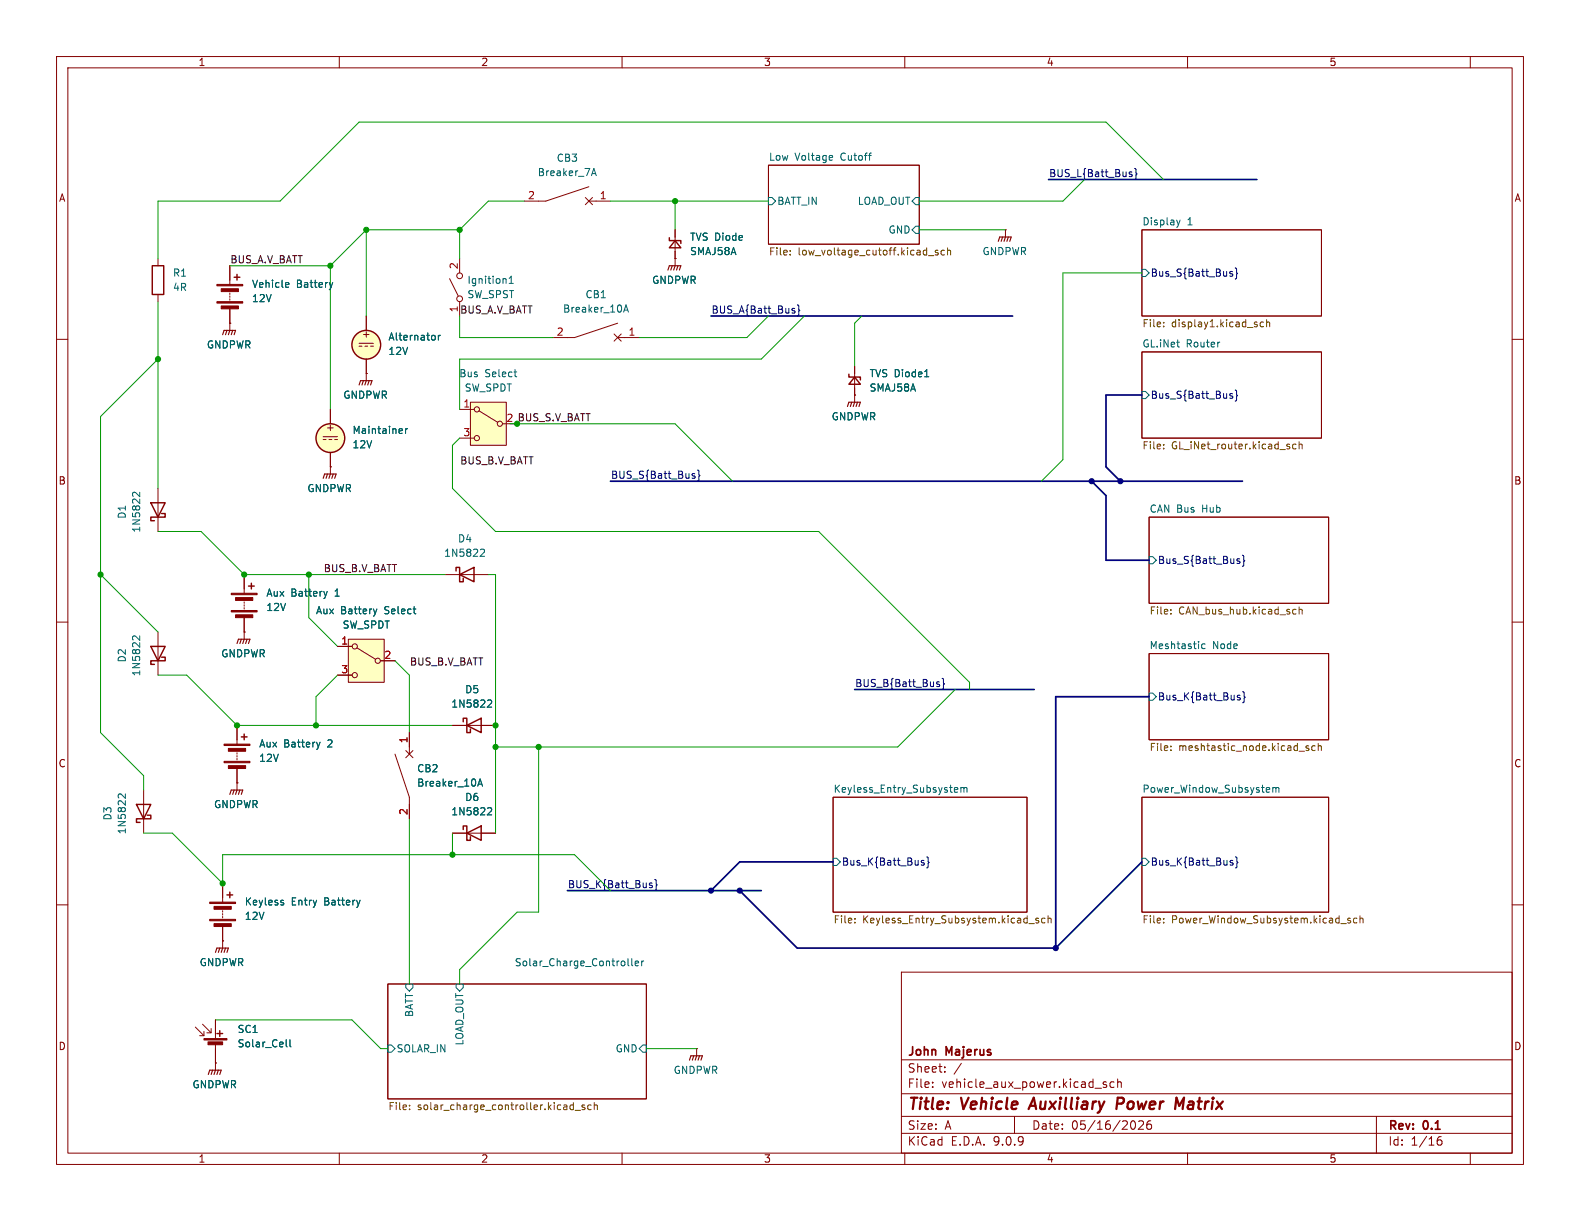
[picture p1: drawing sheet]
<svg xmlns="http://www.w3.org/2000/svg" width="279mm" height="216mm" viewBox="0 0 279 216" stroke-linecap="round" stroke-linejoin="round" font-family="sans-serif">
<g fill="none" stroke="#840000" stroke-width=".18">
<path d="M10 10h259.4v195.9h-259.4zM12 12h255.4v191.9h-255.4zM60 10v2M110 10v2M160 10v2M210 10v2M260 10v2M103.5 34.9l1.3 1.3M104.1 33l-7.6 2.6h-3.8M104.1 35.6h3.8M104.8 34.9l-1.3 1.3M135.9 29.2h26.7v14h-26.7z"/>
<path d="M177.8 40.6h.1M177.8 40.6v1.3M201.9 40.6h31.8v15.3h-31.8zM10 60h2M201.9 62.2h31.8v15.3h-31.8zM267.4 60h2M203.2 91.4h31.7v15.3h-31.7zM10 110h2M78.7 101.6h7.7M203.2 115.6h31.7v15.2h-31.7zM267.4 110h2M25.4 139.7v7.6"/>
<path d="M80 128.3h7.6M147.3 141h34.3v20.3h-34.3zM201.9 141h33v20.3h-33zM10 160h2M39.4 166.4h.1M39.4 166.4v1.2M68.6 174h45.7v20.3h-45.7zM159.4 171.9h108v32h-108zM267.4 160h2M34.5 181.6l1.6 1.5M35.8 181.1l1.5 1.5M36.1 182.4v.7h-.8"/>
<path d="M37.3 181.9v.7h-.7M38.1 188h.1M38.1 180.3v3.3M38.1 184.7v4.5M159.4 197.4h108M159.4 193.4h108M159.4 187.4h108M164.9 192.1v.2M164.9 191.4v.1M167.1 189.4v.2M167.1 188.7v.1M170 188l-1.3 1.9"/>
<path d="M179.4 197.4v3M195.6 191.4l-.3-.1-.2 .2v.2l.5 .2v.3h-.5M197 191.4l-.4-.1-.3 .3v.4l.1 .2h.6M197.6 191.4l.3-.1 .3 .1 .1 .9M197.6 190.8v1.5M200.4 198.2a.94 .94 0 0 1 0 1.5M201.4 198.3l.5-.1 .2 .1 .1 .3-.9 1.1h.9M203.5 198.2a.59 .59 0 0 0-.7 .6v.6l.1 .2 .5 .1 .2-.2v-.5l-.1-.2h-.4l-.3 .2M243.4 197.4v6.5M60 203.9v2M110 203.9v2M159.4 200.4h108"/>
<path d="M160 203.9v2M210 203.9v2M254.1 201.8l.3-.2h.5l.1 .2v.4l-.3 .3-.4-.1-.2-.2M254.9 201a.59 .59 0 0 0-.8 .6M260 203.9v2"/>
</g>
<path d="M182.8 194.1l-.9 2M198.4 194.1h-.7l-.3 2M198.5 195.1l-1 .1M208.5 195.5l.9-1.4-.3 2" fill="none" stroke="#840000" stroke-width=".4"/>
<g fill="none" stroke="#000084" stroke-width=".18">
<path d="M217.5 48.2l.5 .4-.2 .2h-.3M217.9 48.1l-.3-.1-.1 .2M218.4 47.4l.3 .2v.6l.2 .2-.2 .1v.6l-.3 .2M217.5 69.8l.5 .4-.2 .2h-.3M217.9 69.6h-.3l-.1 .2M218.4 69l.3 .2v.6l.2 .1-.2 .2v.6l-.3 .2M218.7 99l.6 .4-.2 .2h-.4M219.2 98.9l-.3-.1-.2 .2M219.7 98.2l.2 .2v.6l.2 .2-.2 .1v.6l-.2 .2M219.3 123l-.3-.1-.2 .2 .1 .2 .4 .1v.3h-.5M219.8 122.3l.2 .2v.6l.2 .2-.2 .2v.6l-.2 .2M163.4 152.2l-.3-.1-.2 .2 .1 .2 .4 .1v.3h-.5"/>
<path d="M163.9 151.5l.2 .2v.6l.2 .2-.2 .2v.6l-.2 .2M218 152.2l-.3-.1-.2 .2 .1 .2 .4 .1v.3h-.5M218.5 151.5l.2 .2v.6l.2 .2-.2 .2v.6l-.2 .2"/>
</g>
<g fill="none" stroke="#006464" stroke-width=".18">
<path d="M104.6 31.1l.4-1.3 .4 1.3M104.7 30.7h.6M135.9 34.9h.6l.7 .7-.7 .6h-.6zM147.1 27.5l.1 .3-.6 .1M147.2 28.3h-.1M153.6 27.5h.5M154 27.1h.1M161.9 34.9h.7v1.3h-.7l-.6-.6zM208.1 38.9l.3 .9M208.4 39.8l-.1 .3M208.7 38.9l-.3 .9M161.9 40h.7v1.3h-.7l-.6-.7z"/>
<path d="M201.9 47.6h.7l.6 .7-.6 .6h-.7zM201.9 69.2h.7l.6 .7-.6 .6h-.7zM208.1 60.5h.5M208.4 61.4h.2M215.6 60.5h.1M85.1 97.1l.5 .1 .1 .3-.8 .9h.8M203.2 98.4h.6l.7 .7-.7 .6h-.6zM213.1 113.9l-.4-.1-.2 .3 .1 .5h.5M86.4 123.8h.4l.1 .3-.7 .9h.7M168.8 139.3l.4-.1 .2 .4-.6 .1M169.9 139.4l.4-.2 .2 .2M169.9 139.2v.9"/>
<path d="M170.5 139.4l.1-.2 .3 .1 .1 .8M170.5 139.4v.7M203.2 122.6h.6l.7 .6-.7 .6h-.6zM224.3 139.2l.2 .4-.6 .1M225.1 139.4l.3-.2 .2 .2M225.1 139.2v.9M225.6 139.4l.2-.2 .3 .1 .1 .8M225.6 139.4v.7M22.2 140.4v.8l-.9-.8-.3 .1-.1 .4M147.3 151.8h.7l.6 .6-.6 .6h-.7zM168.8 140h.5M201.9 151.8h.7l.6 .6-.6 .6h-.7z"/>
<path d="M224.5 140l-.2 .1M71.8 174h1.2v.6l-.6 .7-.6-.7zM80.6 174h1.3v.6l-.6 .7-.7-.7zM111.1 170.7l.1 .1M111.7 169.5v1.1l.2 .2M112.3 170.4l.6-.2v-.2l-.4-.1-.2 .2 .1 .6h.5M113.5 169.9v.9M113.8 169.9l-.3 .3M50.6 183.8v1.1l.2 .2M51.3 183.8v1.1l.2 .2M68.6 184.8h.6l.6 .6-.6 .7h-.6zM113.7 184.8h.6v1.3h-.6l-.7-.7z"/>
</g>
<g fill="none" stroke="#725600" stroke-width=".18">
<path d="M139.7 45v.1M139.7 44.3v.1M164.2 45.2h.9M165.9 44.3l-.3-.1-.2 .2v.2l.5 .1v.3h-.5M167 44.3l-.3-.1-.3 .3 .1 .5h.5M167.6 44.4l.1-.2 .3 .1 .1 .8M167.6 43.8v1.3M205.8 57.7v.1M205.8 57v.1M223.4 57l-.3-.1-.3 .3 .2 .5h.4M224 57.1l.2-.2 .3 .1v.8M224 56.5v1.3"/>
<path d="M205.8 78.6v.1M205.8 79.3v.1M229.2 78.6l-.4-.1-.2 .3 .1 .5h.5M229.7 78.7l.2-.2 .3 .1 .1 .8M229.7 78.1v1.3M207 107.8v.1M207 108.5v.1M228.7 108.5h.5M228.7 107.8h.5M229.7 107.3v1.3M229.7 107.9l.2-.2 .3 .1 .1 .8M207 132.6v.1"/>
<path d="M207 131.9v.2M229.7 132.8h1M231.4 131.9h-.3l-.2 .2 .1 .1 .4 .2v.3h-.5M232.6 131.9h-.4l-.2 .2 .1 .6h.5M233.1 132l.2-.1h.3l.1 .8M233.1 131.4v1.3M151.2 163.1v.1M151.2 162.4v.1M182 163.3h.9M183.6 162.4h-.3l-.1 .1v.2l.4 .1v.3h-.4M184.8 162.4h-.4l-.2 .2 .1 .5h.5M185.3 162.5l.2-.1h.3l.1 .8"/>
<path d="M185.3 161.9v1.3M205.8 162.4v.1M205.8 163.1v.1M237.1 163.3h1M238.8 162.4h-.3l-.2 .1 .1 .2 .4 .1v.3h-.5M239.9 162.4h-.3l-.3 .2 .2 .5h.4M240.5 162.5l.2-.1h.3v.8M240.5 161.9v1.3M72.4 196.1v.1M72.4 195.4v.2M101 195.4h.4M101.4 194.9v1.3"/>
<path d="M101.4 196.2h-.4M101.7 196.3h1M103.4 195.4h-.3l-.2 .2 .1 .1 .4 .2v.3h-.5M104.5 195.4h-.3l-.3 .2 .2 .6h.4M105.1 195.5l.2-.1h.3v.8M105.1 194.9v1.3"/>
</g>
<path d="M176.5 42.7l.3-.8h2l-.2 .8M177.3 41.9l-.3 .8M177.8 41.9l-.3 .8M178.3 41.9l-.2 .8M38.1 168.4l.3-.8h2l-.3 .8M38.9 167.6l-.3 .8M39.4 167.6l-.3 .8M39.9 167.6l-.3 .8M36.8 190l.3-.8h2l-.2 .8M37.6 189.2l-.3 .8M38.1 189.2l-.3 .8M38.6 189.2l-.2 .8" fill="none" stroke="#840000" stroke-width=".2"/>
<path d="M80.6 101v-.7h.7v2.6h.6v-.7M81.3 101.6l2.5-1.3v2.6zM81.9 127.6v-.6h.6v2.5h.7v-.6M82.5 128.3l2.6-1.3v2.5zM24.1 142.2h2.6l-1.3 2.6zM26 144.1h.7v.7h-2.6v.6h.7M38.4 182.8h1M38.9 182.2v1.1" fill="none" stroke="#840000" stroke-width=".25"/>
<g fill="#840000" stroke="#840000" stroke-width=".18">
<path d="M36.1 183.6h4v.3h-4z"/>
<path d="M36.8 184.2h2.6v.5h-2.6z"/>
</g>
<path d="M61.6 113h6.3v7.7h-6.3z" fill="#ffffc2"/>
<g fill="none" stroke="#840000" stroke-width=".18">
<path d="M27.9 45.7v1.3M27.9 52.1v1.2M40.6 57.2h.1M40.6 47v3.3M40.6 51.8v.3M40.6 52.3v.3M40.6 52.8v.3M40.6 54.6v3.8M64.8 55.9v2.5M79.5 49.3l1.5 3M81.3 45.7v2.6M81.3 53.3v2.6"/>
<path d="M108.6 59.1l1.3 1.2M109.2 57.2l-7.6 2.5h-3.8M109.2 59.7h3.8M109.9 59.1l-1.3 1.2M119.4 45.7h.1M119.4 40.6v6.4M57.1 77.2h2.6M57.1 77.7h.6M58.2 77.7h.5M58.4 72.4v2.5M59.2 77.7h.5M63.5 60.7h2.5"/>
<path d="M63.5 61.2h.5M64.5 61.2h.5M64.8 63.5v2.5M65.5 61.2h.5M58.4 82.6h.1M58.4 80v3.8M43.2 111.8h.1M43.2 101.6v3.3M43.2 106.4v.3M43.2 106.9v.3M43.2 107.4v.3M43.2 109.2v3.8"/>
<path d="M59.7 114.3h2.5M59.7 119.4h2.5M61.6 113h6.3v7.7h-6.3zM63.1 114.6l3.3 2M67.3 116.8h2.5M69.8 133.4l2.6 7.6v3.8M71.8 132.7l1.2 1.3M72.4 129.5v3.9M73 132.7l-1.2 1.3M80 147.3h7.6M123.2 185.4h.1M123.2 185.4v1.3"/>
<circle cx="81.3" cy="48.8" r=".51"/>
<circle cx="81.3" cy="52.8" r=".51"/>
<circle cx="62.7" cy="114.3" r=".46"/>
<circle cx="62.7" cy="119.4" r=".46"/>
<circle cx="66.8" cy="116.8" r=".46"/>
</g>
<g fill="none" stroke="#006464" stroke-width=".18">
<path d="M50.7 50h.3l.1 .3-.6 .1M51 50.7l-.3 .1M58.8 50l-.3 .8M76.9 59.4l.1 .1-.1 .6M77.5 59.3v.8M77.9 59.3l-.4 .2M90 50.1h.8M90 49.2l.4-.4v1.3M110.3 55.2l.4-1.3 .4 1.3M110.4 54.8h.6M71.1 75.9l.1 .2-.6 .1M71.7 75.8v.8"/>
<path d="M72.1 75.8l-.4 .2M57.9 104.6l-.3 .8M66.6 107.7l-.3 .8M84.5 139l.4-1.3 .4 1.3M84.6 138.6h.6M86.4 142.8l.4 .1 .1 .3-.7 .9h.7"/>
</g>
<g fill="none" stroke="#840000" stroke-width=".2">
<path d="M39.4 59.2l.2-.8h2.1l-.3 .8M40.1 58.4l-.2 .8M40.6 58.4l-.2 .8M41.1 58.4l-.2 .8M118.1 47.8l.3-.8h2l-.3 .8M118.9 47l-.3 .8M119.4 47l-.3 .8M119.9 47l-.3 .8M57.1 84.6l.3-.8h2l-.2 .8M57.9 83.8l-.2 .8M58.4 83.8l-.2 .8M58.9 83.8l-.2 .8"/>
<path d="M41.9 113.8l.3-.8h2l-.3 .8M42.7 113l-.3 .8M43.2 113l-.3 .8M43.7 113l-.3 .8M121.9 187.5l.3-.8h2l-.2 .8M122.7 186.7l-.3 .8M123.2 186.7l-.3 .8M123.7 186.7l-.3 .8"/>
</g>
<g fill="none" stroke="#840000" stroke-width=".25">
<path d="M26.9 47h2.1v5.1h-2.1zM41.4 49h1M41.9 48.5v1M118.4 42v.5h2v.6M119.4 42.5l1 1.3h-2zM43.9 103.6h1.1M44.4 103.1v1M81.9 146.7v-.6h.6v2.5h.7v-.6M82.5 147.3l2.6-1.2v2.5z"/>
<circle cx="58.4" cy="77.5" r="2.54"/>
<circle cx="64.8" cy="61" r="2.54"/>
</g>
<g fill="#ffffc2" stroke="#ffffc2" stroke-width=".18">
<circle cx="64.8" cy="61" r="2.54"/>
<circle cx="58.4" cy="77.5" r="2.54"/>
</g>
<g fill="#840000" stroke="#840000" stroke-width=".18">
<path d="M40.9 104.9h4.6v.3h-4.6z"/>
<path d="M40.9 108h4.6v.2h-4.6z"/>
<path d="M41.7 105.7h3v.5h-3z"/>
<path d="M41.7 108.7h3v.5h-3z"/>
<path d="M38.4 50.3h4.5v.2h-4.5z"/>
<path d="M38.4 53.3h4.5v.3h-4.5z"/>
<path d="M39.1 51.1h3.1v.5h-3.1z"/>
<path d="M39.1 54.1h3.1v.5h-3.1z"/>
</g>
<path d="M83.2 71.1h6.3v7.6h-6.3z" fill="#ffffc2"/>
<g fill="none" stroke="#840000" stroke-width=".18">
<path d="M40.6 57.2h.1M40.6 47v2.5M40.6 54.6v2.6M64.8 55.9v2.5M119.4 45.7h.1M119.4 40.6v1.3M119.4 44.5v1.2M58.4 72.4v2.5M64.8 66h.1M64.8 63.5v3.8M81.3 72.4h2.5M81.3 77.5h2.5"/>
<path d="M83.2 71.1h6.3v7.6h-6.3zM84.7 72.6l3.3 2.1M151.1 69.9h.1M151.1 64.8v6.3M27.9 86.4v7.6M58.4 82.6h.1M58.4 80v2.6M27.9 111.8v7.6M43.2 111.8h.1M43.2 101.6v2.5M43.2 109.2v2.6M59.7 114.3h2.5"/>
<path d="M59.7 119.4h2.5M67.3 116.8h2.5M41.9 138.4h.1M41.9 128.3v3.3M41.9 133.1v.3M41.9 133.6v.3M41.9 134.1v.3M41.9 135.9v3.8M72.4 129.5v2.6M80 128.3h2.5M85.1 128.3h2.5M39.4 156.2v3.3"/>
<path d="M72.4 142.2v2.6M80 147.3h2.5M85.1 147.3h2.5M39.4 166.4h.1M39.4 161v.3M39.4 161.5v.3M39.4 162.1v.2M39.4 163.8v2.6M38.1 188h.1M38.1 180.3v2.6M38.1 185.4v2.6"/>
<circle cx="84.3" cy="72.4" r=".46"/>
<circle cx="84.3" cy="77.5" r=".46"/>
<circle cx="88.4" cy="74.9" r=".46"/>
</g>
<g fill="none" stroke="#006464" stroke-width=".18">
<path d="M50.7 50h.3l.1 .3-.6 .1M51 50.7l-.3 .1M58.8 50l-.3 .8M76.9 59.4l.1 .1-.1 .6M77.5 59.3v.8M77.9 59.3l-.4 .2M71.1 75.9l.1 .2-.6 .1M71.7 75.8v.8M72.1 75.8l-.4 .2M90.9 65.8h.5M91.1 66.6h.3M163.5 66.6h.7"/>
<path d="M24.7 87v.8l-.9-.8-.3 .2-.1 .4M24.7 112.4v.8l-.9-.8-.3 .2-.1 .4M57.9 104.6l-.3 .8M66.6 107.7l-.3 .8M56.6 131.2l-.3 .9M84.5 139l.4-1.3 .4 1.3M84.6 138.6h.6M86.4 123.8h.4l.1 .3-.7 .9h.7M49.8 159.6l.3 .1 .1 .1-.2 .2h-.2M49.8 159.2h.3M63.7 159.2l-.3 .8M86.4 142.8l.4 .1 .1 .3-.7 .9h.7"/>
<path d="M50.6 183.8v1.1l.2 .2M51.3 183.8v1.1l.2 .2"/>
</g>
<g fill="#840000" stroke="#840000" stroke-width=".18">
<path d="M39.6 131.6h4.6v.2h-4.6z"/>
<path d="M39.6 134.6h4.6v.3h-4.6z"/>
<path d="M40.4 132.3h3v.5h-3z"/>
<path d="M40.4 135.4h3v.5h-3z"/>
<path d="M37.1 159.5h4.6v.3h-4.6z"/>
<path d="M37.1 162.6h4.6v.2h-4.6z"/>
<path d="M37.8 160.3h3.1v.5h-3.1z"/>
<path d="M37.8 163.3h3.1v.5h-3.1z"/>
</g>
<path d="M150.1 66.2v.5h2v.5M151.1 66.7l1 1.2h-2zM26.7 88.9h2.5l-1.3 2.5zM28.6 90.8h.6v.6h-2.5v.7h.6M26.7 114.3h2.5l-1.3 2.5zM28.6 116.2h.6v.6h-2.5v.7h.6M42.7 130.3h1M43.2 129.8v1M40.1 158.2h1M40.6 157.7v1.1" fill="none" stroke="#840000" stroke-width=".25"/>
<path d="M63.5 68.1l.3-.8h2l-.3 .8M64.3 67.3l-.3 .8M64.8 67.3l-.3 .8M65.3 67.3l-.3 .8M149.9 71.9l.2-.8h2l-.2 .8M150.6 71.1l-.2 .8M151.1 71.1l-.2 .8M151.6 71.1l-.2 .8M41.4 139.7l-.3 .8M41.9 139.7l-.2 .8M42.4 139.7l-.2 .8M40.6 140.5l.3-.8h2l-.2 .8" fill="none" stroke="#840000" stroke-width=".2"/>
<g fill="none" stroke="#000084" stroke-width=".18">
<path d="M199.9 30.8l.3 .1v.2l-.2 .1h-.2M199.9 30.4l.3 .1M200.6 29.8l.3 .2v.6l.2 .2-.2 .1v.6l-.3 .2M140.4 54.9l.2 .2-.2 .3M140.4 54.5l.1 .1M141 53.9l.3 .2v.6l.1 .2-.1 .2v.6l-.3 .2M122.6 84.2h.3v.2l-.2 .2h-.2M122.6 83.7l.3 .1M123.4 83.1l.2 .2v.6l.2 .2-.2 .2v.6l-.2 .2M166.6 120l.2 .1v.6l.2 .2-.2 .2v.6l-.2 .2M165.8 121h.3l.1 .2-.2 .2h-.3M165.8 120.6h.3"/>
<path d="M115 156.5l.3 .1 .1 .2-.2 .2h-.3M115 156.1l.3 .1M115.8 155.5l.2 .2v.6l.2 .2-.2 .2v.6l-.2 .2"/>
</g>
<path d="M185.4 31.8h36.8M125.7 55.9h53.4M201.9 69.9h-6.3v12.7l2.5 2.5M107.9 85.1h111.8M193 85.1l2.6 2.5v11.5h7.6M151.1 121.9h31.8M203.2 123.2h-16.5v44.4M100.3 157.5h34.3M130.8 157.5l10.2 10.1h45.7M147.3 152.4h-16.5l-5.1 5.1M201.9 152.4l-15.2 15.2" fill="none" stroke="#000084" stroke-width=".3"/>
<g fill="none" stroke="#009600" stroke-width=".18">
<path d="M92.7 35.6h-6.3l-5.1 5M107.9 35.6h28M119.4 35.6v5M191.8 31.8l-3.8 3.8h-25.4M205.7 31.8l-10.1-10.2h-132.1l-14 14h-21.6v10.1M27.9 53.3v33.1M40.6 47h17.8M58.4 47v25.4M64.8 40.6h16.5M64.8 40.6v15.3M64.8 40.6l-6.4 6.4M81.3 40.6v5.1"/>
<path d="M81.3 55.9v3.8h16.5M135.9 55.9l-3.8 3.8h-19.1M142.2 55.9l-7.6 7.6h-53.3v8.9M152.4 55.9l-1.3 1.3v7.6M162.6 40.6h15.2M201.9 48.3h-13.9v33l-3.9 3.8M27.9 63.5l-10.1 10.2v55.8l7.6 7.7v2.5M81.3 77.5l-1.3 1.2v7.7l7.6 7.6h57.2l26.6 26.7v1.2M91.4 74.9h28l10.1 10.2M27.9 94h7.7l7.6 7.6h35.5M17.8 101.6l10.1 10.2M27.9 119.4h5.1l8.9 8.9h38.1"/>
<path d="M54.6 101.6v7.6l5.1 5.1M59.7 119.4l-3.8 3.8v5.1M69.8 116.8l2.6 2.6v10.1M86.4 101.6h1.2v45.7M95.2 132.1v29.2h-3.8l-10.1 10.2v2.5M168.9 121.9l-10.2 10.2h-71.1M25.4 147.3h5.1l8.9 8.9v-5.1h62.2l6.3 6.4M72.4 144.8v29.2M80 147.3v3.8M38.1 180.3h24.1l5.1 5.1h1.3M114.3 185.4h8.9"/>
</g>
<g fill="#009600" stroke="#009600" stroke-width=".18">
<circle cx="54.6" cy="101.6" r=".46"/>
<circle cx="41.9" cy="128.3" r=".46"/>
<circle cx="55.9" cy="128.3" r=".46"/>
<circle cx="39.4" cy="156.2" r=".46"/>
<circle cx="80" cy="151.1" r=".46"/>
<circle cx="95.2" cy="132.1" r=".46"/>
<circle cx="87.6" cy="132.1" r=".46"/>
<circle cx="87.6" cy="128.3" r=".46"/>
<circle cx="58.4" cy="47" r=".46"/>
<circle cx="27.9" cy="63.5" r=".46"/>
<circle cx="43.2" cy="101.6" r=".46"/>
<circle cx="17.8" cy="101.6" r=".46"/>
<circle cx="81.3" cy="40.6" r=".46"/>
<circle cx="64.8" cy="40.6" r=".46"/>
<circle cx="119.4" cy="35.6" r=".46"/>
</g>
<g fill="#000084" stroke="#000084" stroke-width=".18">
<circle cx="186.7" cy="167.6" r=".46"/>
<circle cx="125.7" cy="157.5" r=".46"/>
<circle cx="130.8" cy="157.5" r=".46"/>
<circle cx="198.1" cy="85.1" r=".46"/>
<circle cx="193" cy="85.1" r=".46"/>
</g>
<g font-size="2.8" fill="#840000">
<text x="160.4" y="196.8">Title:</text>
<text x="170.1" y="196.8">Vehicle</text>
<text x="183" y="196.8">Auxilliary</text>
<text x="199.1" y="196.8">Power</text>
<text x="210.3" y="196.8">Matrix</text>
</g>
<g font-size="2.1" fill="#840000">
<text x="160.4" y="189.9">Sheet:</text>
<text x="160.4" y="187.1">John</text>
<text x="167.4" y="187.1">Majerus</text>
<text x="160.4" y="192.6">File:</text>
<text x="166.5" y="192.6">vehicle_aux_power.kicad_sch</text>
<text x="160.4" y="202.8">KiCad</text>
<text x="160.4" y="200">Size:</text>
<text x="167.1" y="200">A</text>
<text x="168.1" y="202.8">E.D.A.</text>
<text x="175.7" y="202.8">9.0.9</text>
<text x="182.4" y="200">Date:</text>
<text x="189.4" y="200">05/16/2026</text>
<text x="245.4" y="200.2">Rev:</text>
<text x="245.4" y="202.8">Id:</text>
<text x="249.5" y="202.8">1/16</text>
<text x="251.8" y="200.2">0.1</text>
</g>
<g font-size="1.8" fill="#840000">
<text x="35" y="11.9">1</text>
<text x="85" y="11.9">2</text>
<text x="135" y="11.9">3</text>
<text x="185" y="11.9">4</text>
<text x="235" y="11.9">5</text>
<text x="10.3" y="35.9">A</text>
<text x="267.7" y="35.9">A</text>
<text x="63.9" y="59.9">+</text>
<text x="57.5" y="76.4">+</text>
<text x="10.3" y="85.9">B</text>
<text x="267.7" y="85.9">B</text>
<text x="10.3" y="135.9">C</text>
<text x="267.7" y="135.9">C</text>
<text x="10.3" y="185.9">D</text>
<text x="267.7" y="185.9">D</text>
<text x="35" y="205.8">1</text>
<text x="85" y="205.8">2</text>
<text x="135" y="205.8">3</text>
<text x="185" y="205.8">4</text>
<text x="235" y="205.8">5</text>
</g>
<g font-size="1.8" fill="#006464">
<text x="98.4" y="28.8">CB3</text>
<text x="135.9" y="28.5">Low</text>
<text x="140.6" y="28.5">Voltage</text>
<text x="148.8" y="28.5">Cutoff</text>
<text x="95" y="31.3">Breaker_7A</text>
<text x="137.4" y="36.4">BATT_IN</text>
<text x="151.6" y="36.4">LOAD_OUT</text>
<text x="157" y="41.5">GND</text>
<text x="201.9" y="39.9">Display</text>
<text x="209.9" y="39.9">1</text>
<text x="121.9" y="42.8">TVS Diode</text>
<text x="121.9" y="45.3">SMAJ58A</text>
<text x="173.6" y="45.3">GNDPWR</text>
<text x="30.5" y="49.1">R1</text>
<text x="30.5" y="51.7">4R</text>
<text x="44.5" y="51.1">Vehicle</text>
<text x="44.5" y="53.6">12V</text>
<text x="52.4" y="51.1">Battery</text>
<text x="82.6" y="52.9">SW_SPST</text>
<text x="82.6" y="50.4">Ignition1</text>
<text x="103.4" y="52.9">CB1</text>
<text x="115.2" y="50.4">GNDPWR</text>
<text x="99.5" y="55.5">Breaker_10A</text>
<text x="36.5" y="61.8">GNDPWR</text>
<text x="68.6" y="60.4">Alternator</text>
<text x="68.6" y="63">12V</text>
<text x="201.9" y="61.5">GL.iNet</text>
<text x="209.8" y="61.5">Router</text>
<text x="60.6" y="70.7">GNDPWR</text>
<text x="81.1" y="66.9">Bus</text>
<text x="82.1" y="69.4">SW_SPDT</text>
<text x="85.7" y="66.9">Select</text>
<text x="153.7" y="69.4">SMAJ58A</text>
<text x="153.7" y="66.9">TVS Diode1</text>
<text x="62.2" y="76.9">Maintainer</text>
<text x="147" y="74.5">GNDPWR</text>
<text x="62.2" y="79.5">12V</text>
<text x="54.3" y="87.2">GNDPWR</text>
<text x="22.5" y="91.8" transform="rotate(-90 22.5 91.8)">D1</text>
<text x="25" y="94.3" transform="rotate(-90 25 94.3)">1N5822</text>
<text x="203.2" y="90.7">CAN Bus</text>
<text x="212.7" y="90.7">Hub</text>
<text x="78.4" y="98.7">1N5822</text>
<text x="80.9" y="96.1">D4</text>
<text x="47" y="105.7">Aux</text>
<text x="51.4" y="105.7">Battery</text>
<text x="59.3" y="105.7">1</text>
<text x="47" y="108.2">12V</text>
<text x="55.8" y="108.8">Aux</text>
<text x="60.2" y="108.8">Battery</text>
<text x="60.5" y="111.4">SW_SPDT</text>
<text x="68.1" y="108.8">Select</text>
<text x="22.5" y="117.2" transform="rotate(-90 22.5 117.2)">D2</text>
<text x="25" y="119.7" transform="rotate(-90 25 119.7)">1N5822</text>
<text x="39" y="116.4">GNDPWR</text>
<text x="203.2" y="114.9">Meshtastic</text>
<text x="214.4" y="114.9">Node</text>
<text x="79.7" y="125.3">1N5822</text>
<text x="82.2" y="122.8">D5</text>
<text x="45.7" y="132.4">Aux</text>
<text x="45.7" y="134.9">12V</text>
<text x="50.2" y="132.4">Battery</text>
<text x="58" y="132.4">2</text>
<text x="73.7" y="136.8">CB2</text>
<text x="37.8" y="143.1">GNDPWR</text>
<text x="73.7" y="139.3">Breaker_10A</text>
<text x="82.2" y="141.8">D6</text>
<text x="147.3" y="140.3">Keyless_Entry_Subsystem</text>
<text x="201.9" y="140.3">Power_Window_Subsystem</text>
<text x="19.9" y="145.2" transform="rotate(-90 19.9 145.2)">D3</text>
<text x="22.5" y="147.6" transform="rotate(-90 22.5 147.6)">1N5822</text>
<text x="79.7" y="144.4">1N5822</text>
<text x="43.2" y="160.3">Keyless</text>
<text x="51.5" y="160.3">Entry</text>
<text x="57.4" y="160.3">Battery</text>
<text x="43.2" y="162.9">12V</text>
<text x="35.2" y="171">GNDPWR</text>
<text x="90.9" y="170.9">Solar_Charge_Controller</text>
<text x="73.3" y="179.9" transform="rotate(-90 73.3 179.9)">BATT</text>
<text x="41.9" y="185.4">Solar_Cell</text>
<text x="41.9" y="182.9">SC1</text>
<text x="82.1" y="185" transform="rotate(-90 82.1 185)">LOAD_OUT</text>
<text x="70" y="186.3">SOLAR_IN</text>
<text x="108.8" y="186.3">GND</text>
<text x="119" y="190.1">GNDPWR</text>
<text x="33.9" y="192.6">GNDPWR</text>
</g>
<g font-size="1.8" fill="#a90000">
<text x="93.3" y="35.3">2</text>
<text x="106" y="35.3">1</text>
<text x="81" y="47.7" transform="rotate(-90 81 47.7)">2</text>
<text x="81" y="55.3" transform="rotate(-90 81 55.3)">1</text>
<text x="98.4" y="59.4">2</text>
<text x="111.1" y="59.4">1</text>
<text x="81.8" y="72.1">1</text>
<text x="81.8" y="77.2">3</text>
<text x="60.3" y="114">1</text>
<text x="60.3" y="119.1">3</text>
<text x="67.9" y="116.6">2</text>
<text x="72.1" y="131.5" transform="rotate(-90 72.1 131.5)">1</text>
<text x="72.1" y="144.2" transform="rotate(-90 72.1 144.2)">2</text>
</g>
<g font-size="1.8" fill="#000084">
<text x="185.4" y="31.4">BUS_L{Batt_Bus}</text>
<text x="203.4" y="49.1">Bus_S{Batt_Bus}</text>
<text x="125.7" y="55.5">BUS_A{Batt_Bus}</text>
<text x="203.4" y="70.7">Bus_S{Batt_Bus}</text>
<text x="107.9" y="84.7">BUS_S{Batt_Bus}</text>
<text x="204.7" y="99.9">Bus_S{Batt_Bus}</text>
<text x="151.1" y="121.6">BUS_B{Batt_Bus}</text>
<text x="204.7" y="124.1">Bus_K{Batt_Bus}</text>
<text x="148.8" y="153.3">Bus_K{Batt_Bus}</text>
<text x="203.4" y="153.3">Bus_K{Batt_Bus}</text>
<text x="100.3" y="157.1">BUS_K{Batt_Bus}</text>
</g>
<g font-size="1.8" fill="#0f0f0f">
<text x="40.6" y="46.6">BUS_A.V_BATT</text>
<text x="81.3" y="55.5">BUS_A.V_BATT</text>
<text x="81.3" y="82.2">BUS_B.V_BATT</text>
<text x="57.1" y="101.3">BUS_B.V_BATT</text>
<text x="72.4" y="117.8">BUS_B.V_BATT</text>
</g>
<g font-size="1.8" fill="#725600">
<text x="135.9" y="45.5">File:</text>
<text x="141.1" y="45.5">low_voltage_cutoff.kicad_sch</text>
<text x="201.9" y="58.2">File:</text>
<text x="207.2" y="58.2">display1.kicad_sch</text>
<text x="201.9" y="79.8">File:</text>
<text x="207.2" y="79.8">GL_iNet_router.kicad_sch</text>
<text x="203.2" y="109">File:</text>
<text x="208.4" y="109">CAN_bus_hub.kicad_sch</text>
<text x="203.2" y="133.1">File:</text>
<text x="208.4" y="133.1">meshtastic_node.kicad_sch</text>
<text x="147.3" y="163.6">File:</text>
<text x="152.5" y="163.6">Keyless_Entry_Subsystem.kicad_sch</text>
<text x="201.9" y="163.6">File:</text>
<text x="207.2" y="163.6">Power_Window_Subsystem.kicad_sch</text>
<text x="68.6" y="196.6">File:</text>
<text x="73.8" y="196.6">solar_charge_controller.kicad_sch</text>
</g>
<text font-size="1.8" fill="#009600" x="89.5" y="74.7">2 BUS_S.V_BATT</text>
</svg>
